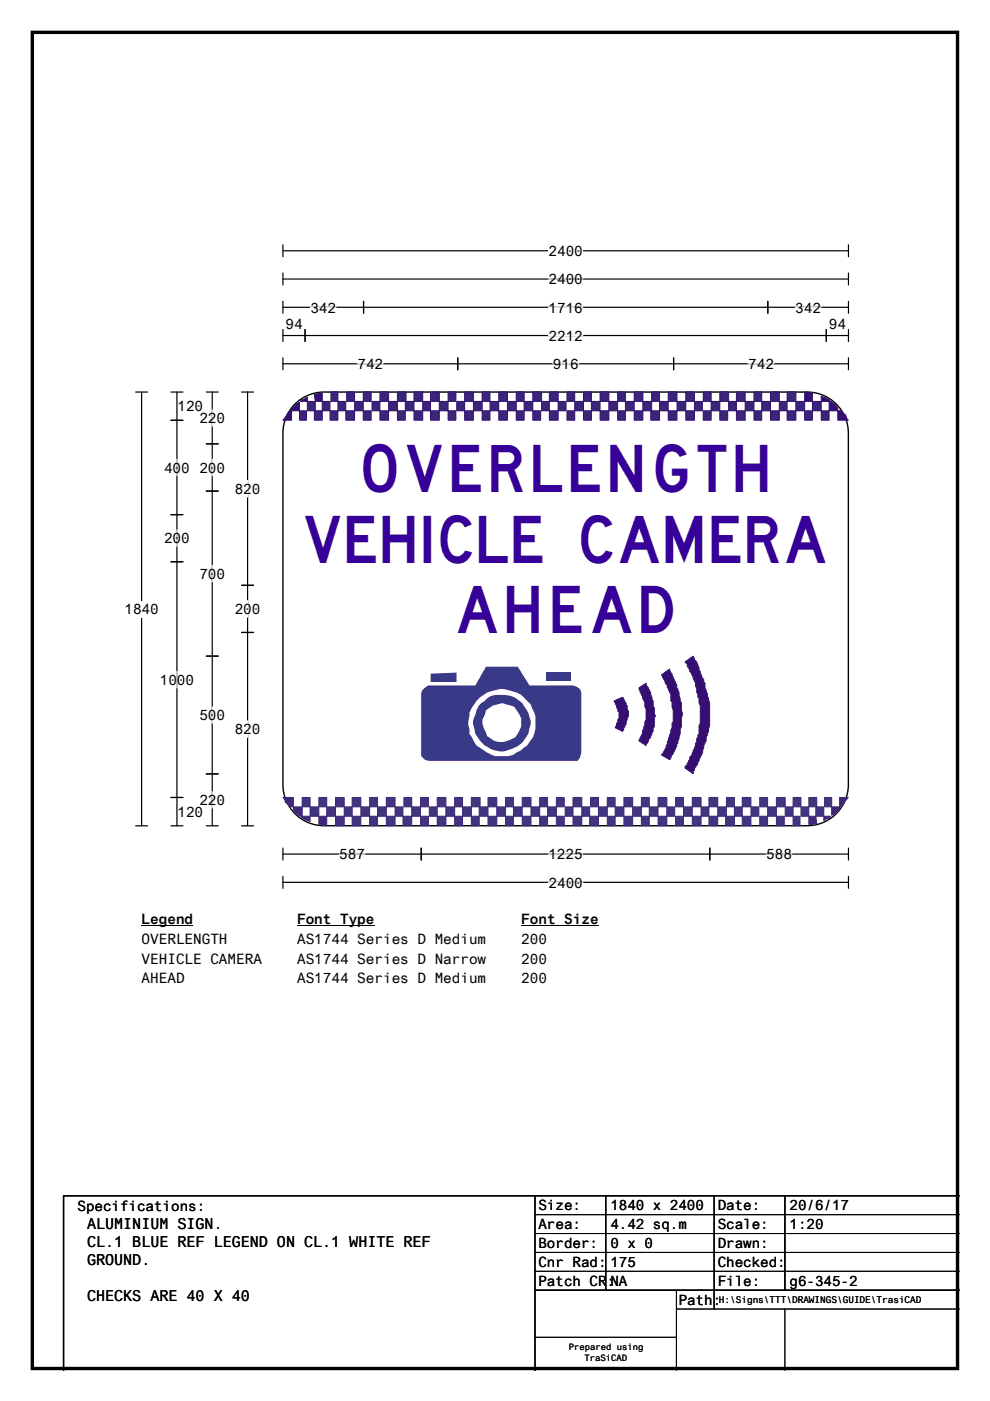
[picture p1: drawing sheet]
<svg xmlns="http://www.w3.org/2000/svg" width="210mm" height="297mm" viewBox="0 0 210 297" stroke-linecap="round" stroke-linejoin="round" font-family="sans-serif">
<path d="M6.9 6.9h196.2v283.3h-196.2z" fill="none" stroke="#000" stroke-width=".72"/>
<path d="M60 53.2h120M60 51.9v2.5M180 51.9v2.5" fill="none" stroke="#000" stroke-width=".25"/>
<path d="M116.3 51.4h7.3v3.5h-7.3z" fill="#fff"/>
<g fill="none" stroke="#000" stroke-width=".25">
<path d="M60 59.2h120M60 57.9v2.5M180 57.9v2.5M60 63.9v2.5M60 69.9v2.5M60 75.9v2.5M60 65.2h120M60 71.1h120M60 77.1h120M64.7 69.9v2.5M77.1 63.9v2.5M97.1 75.9v2.5"/>
<path d="M142.9 75.9v2.5M162.9 63.9v2.5M175.3 69.9v2.5M180 69.9v2.5M180 75.9v2.5M180 63.9v2.5M28.8 83.1h2.5M30 83.1v92M28.8 175.1h2.5M60 179.8v2.6M89.3 179.8v2.6M150.6 179.8v2.6"/>
<path d="M180 179.8v2.6M60 185.8v2.5M60 181.1h120M60 187.1h120M180 185.8v2.5"/>
</g>
<path d="M116.3 59.2h7.3M65.8 65.2h5.5M75.8 77.1h5.5M116.3 65.2h7.3M116.3 71.1h7.3M117.3 77.1h5.4M158.7 77.1h5.4M168.7 65.2h5.4M71.9 181.1h5.5M116.3 181.1h7.3M116.3 187.1h7.3M162.5 181.1h5.5" fill="none" stroke="#fff" stroke-width=".25"/>
<path d="M26.4 127.4h7.3v3.5h-7.3z" fill="#fff"/>
<g fill="none" stroke="#000" stroke-width=".25">
<path d="M36.3 83.1h2.5M36.3 89.1h2.5M37.5 83.1v92M43.8 83.1h2.5M43.8 94.1h2.5M45 83.1v92M51.2 83.1h2.6M52.5 83.1v92M36.3 109.1h2.5M36.3 119.1h2.5M43.8 104.1h2.5M43.8 139.1h2.5"/>
<path d="M51.2 124.1h2.6M51.2 134.1h2.6M36.3 169.1h2.5M36.3 175.1h2.5M43.8 175.1h2.5M43.8 164.1h2.5M51.2 175.1h2.6"/>
</g>
<path d="M37.5 97.4v3.5M45 86.9v3.5M45 97.4v3.5M37.5 112.4v3.5M45 119.9v3.5M52.5 101.9v3.5M52.5 127.3v3.6M37.5 142.3v3.5M45 149.9v3.4M52.5 152.8v3.5M45 167.9v3.4" fill="none" stroke="#fff" stroke-width=".25"/>
<path d="M30 193.1h11v3.5h-11z" fill="#fff"/>
<path d="M30 196.2h11" fill="none" stroke="#000" stroke-width=".21"/>
<path d="M63 193.1h16.4v3.5h-16.4z" fill="#fff"/>
<path d="M63 196.2h16.4" fill="none" stroke="#000" stroke-width=".21"/>
<path d="M110.6 193.1h16.3v3.5h-16.3z" fill="#fff"/>
<path d="M110.6 196.2h16.3" fill="none" stroke="#000" stroke-width=".21"/>
<g fill="#fff">
<path d="M30 197.3h18.2v3.4h-18.2z"/>
<path d="M63 197.3h40.1v3.4h-40.1z"/>
<path d="M110.6 197.3h5.4v3.4h-5.4z"/>
<path d="M30 201.4h25.5v3.5h-25.5z"/>
<path d="M63 201.4h40.1v3.5h-40.1z"/>
<path d="M110.6 201.4h5.4v3.5h-5.4z"/>
<path d="M30 205.6h9.1v3.5h-9.1z"/>
<path d="M63 205.6h40.1v3.5h-40.1z"/>
<path d="M110.6 205.6h5.4v3.5h-5.4z"/>
</g>
<path d="M62.6 85.7a8.7 8.7 0 0 1 6.1-2.6h102.5a8.7 8.7 0 0 1 8.7 8.7v74.5a8.7 8.7 0 0 1-8.7 8.8h-102.5a8.7 8.7 0 0 1-8.7-8.8v-74.5a8.7 8.7 0 0 1 2.6-6.1z" fill-rule="evenodd" fill="#fff" stroke="#fff" stroke-width=".21"/>
<path d="M62.6 85.7a8.7 8.7 0 0 1 6.1-2.6h102.5a8.7 8.7 0 0 1 8.7 8.7v74.5a8.7 8.7 0 0 1-8.7 8.8h-102.5a8.7 8.7 0 0 1-8.7-8.8v-74.5a8.7 8.7 0 0 1 2.6-6.1z" fill="none" stroke="#000" stroke-width=".3"/>
<g fill="#3b2578" stroke="#340e70" stroke-width=".21">
<path d="M70.2 83.1h1.5v2h-1.5z" fill-rule="evenodd"/>
<path d="M73.5 83.1h1.7v2h-1.7z" fill-rule="evenodd"/>
<path d="M77 83.1h1.7v2h-1.7z" fill-rule="evenodd"/>
<path d="M80.6 83.1h1.8v2h-1.8z" fill-rule="evenodd"/>
<path d="M84.3 83.1h1.8v2h-1.8z" fill-rule="evenodd"/>
<path d="M87.8 83.1h1.9v2h-1.9z" fill-rule="evenodd"/>
<path d="M91.3 83.1h1.9v2h-1.9z" fill-rule="evenodd"/>
<path d="M95 83.1h1.7v2h-1.7z" fill-rule="evenodd"/>
<path d="M98.6 83.1h1.8v2h-1.8z" fill-rule="evenodd"/>
<path d="M102.3 83.1h1.6v2h-1.6z" fill-rule="evenodd"/>
<path d="M105.8 83.1h1.8v2h-1.8z" fill-rule="evenodd"/>
<path d="M109.5 83.1h1.7v2h-1.7z" fill-rule="evenodd"/>
<path d="M113 83.1h1.9v2h-1.9z" fill-rule="evenodd"/>
<path d="M116.5 83.1h1.9v2h-1.9z" fill-rule="evenodd"/>
<path d="M120.2 83.1h1.7v2h-1.7z" fill-rule="evenodd"/>
<path d="M123.8 83.1h1.6v2h-1.6z" fill-rule="evenodd"/>
<path d="M127.3 83.1h1.8v2h-1.8z" fill-rule="evenodd"/>
<path d="M131 83.1h1.7v2h-1.7z" fill-rule="evenodd"/>
<path d="M134.5 83.1h1.9v2h-1.9z" fill-rule="evenodd"/>
<path d="M138.2 83.1h1.7v2h-1.7z" fill-rule="evenodd"/>
<path d="M141.7 83.1h1.9v2h-1.9z" fill-rule="evenodd"/>
<path d="M145.5 83.1h1.8v2h-1.8z" fill-rule="evenodd"/>
<path d="M149.2 83.1h1.6v2h-1.6z" fill-rule="evenodd"/>
<path d="M152.7 83.1h1.8v2h-1.8z" fill-rule="evenodd"/>
<path d="M156.2 83.1h1.9v2h-1.9z" fill-rule="evenodd"/>
<path d="M159.9 83.1h1.7v2h-1.7z" fill-rule="evenodd"/>
<path d="M163.4 83.1h1.9v2h-1.9z" fill-rule="evenodd"/>
<path d="M166.9 83.1h1.9v2h-1.9z" fill-rule="evenodd"/>
<path d="M65.2 85.1h1.7v2h-1.7z" fill-rule="evenodd"/>
<path d="M68.3 85.1h1.7v2h-1.7z" fill-rule="evenodd"/>
<path d="M75.2 85.1h1.8v2h-1.8z" fill-rule="evenodd"/>
<path d="M78.9 85.1h1.7v2h-1.7z" fill-rule="evenodd"/>
<path d="M82.4 85.1h1.9v2h-1.9z" fill-rule="evenodd"/>
<path d="M86 85.1h1.8v2h-1.8z" fill-rule="evenodd"/>
<path d="M89.7 85.1h1.6v2h-1.6z" fill-rule="evenodd"/>
<path d="M93.2 85.1h1.8v2h-1.8z" fill-rule="evenodd"/>
<path d="M96.9 85.1h1.7v2h-1.7z" fill-rule="evenodd"/>
<path d="M100.4 85.1h1.9v2h-1.9z" fill-rule="evenodd"/>
<path d="M103.9 85.1h1.9v2h-1.9z" fill-rule="evenodd"/>
<path d="M107.6 85.1h1.9v2h-1.9z" fill-rule="evenodd"/>
<path d="M111.2 85.1h1.8v2h-1.8z" fill-rule="evenodd"/>
<path d="M114.9 85.1h1.6v2h-1.6z" fill-rule="evenodd"/>
<path d="M118.4 85.1h1.7v2h-1.7z" fill-rule="evenodd"/>
<path d="M121.9 85.1h1.9v2h-1.9z" fill-rule="evenodd"/>
<path d="M125.4 85.1h1.9v2h-1.9z" fill-rule="evenodd"/>
<path d="M129.1 85.1h1.9v2h-1.9z" fill-rule="evenodd"/>
<path d="M132.7 85.1h1.8v2h-1.8z" fill-rule="evenodd"/>
<path d="M136.4 85.1h1.8v2h-1.8z" fill-rule="evenodd"/>
<path d="M139.9 85.1h1.8v2h-1.8z" fill-rule="evenodd"/>
<path d="M143.6 85.1h1.9v2h-1.9z" fill-rule="evenodd"/>
<path d="M147.3 85.1h1.7v2h-1.7z" fill-rule="evenodd"/>
<path d="M150.8 85.1h1.9v2h-1.9z" fill-rule="evenodd"/>
<path d="M154.5 85.1h1.7v2h-1.7z" fill-rule="evenodd"/>
<path d="M158.1 85.1h1.8v2h-1.8z" fill-rule="evenodd"/>
<path d="M161.6 85.1h1.8v2h-1.8z" fill-rule="evenodd"/>
<path d="M165.3 85.1h1.6v2h-1.6z" fill-rule="evenodd"/>
<path d="M168.8 85.1h1.9v2h-1.9z" fill-rule="evenodd"/>
<path d="M172.3 85.1h1.9v2h-1.9z" fill-rule="evenodd"/>
<path d="M63.5 87.1h1.5v2h-1.5z" fill-rule="evenodd"/>
<path d="M66.7 87.1h1.6v2h-1.6z" fill-rule="evenodd"/>
<path d="M70 87.1h1.7v2h-1.7z" fill-rule="evenodd"/>
<path d="M73.3 87.1h1.9v2h-1.9z" fill-rule="evenodd"/>
<path d="M77 87.1h1.7v2h-1.7z" fill-rule="evenodd"/>
<path d="M80.6 87.1h1.8v2h-1.8z" fill-rule="evenodd"/>
<path d="M84.3 87.1h1.7v2h-1.7z" fill-rule="evenodd"/>
<path d="M87.8 87.1h1.9v2h-1.9z" fill-rule="evenodd"/>
<path d="M91.3 87.1h1.9v2h-1.9z" fill-rule="evenodd"/>
<path d="M95 87.1h1.7v2h-1.7z" fill-rule="evenodd"/>
<path d="M98.6 87.1h1.8v2h-1.8z" fill-rule="evenodd"/>
<path d="M102.3 87.1h1.6v2h-1.6z" fill-rule="evenodd"/>
<path d="M105.8 87.1h1.8v2h-1.8z" fill-rule="evenodd"/>
<path d="M109.5 87.1h1.7v2h-1.7z" fill-rule="evenodd"/>
<path d="M113 87.1h1.7v2h-1.7z" fill-rule="evenodd"/>
<path d="M116.5 87.1h1.9v2h-1.9z" fill-rule="evenodd"/>
<path d="M120.2 87.1h1.7v2h-1.7z" fill-rule="evenodd"/>
<path d="M123.8 87.1h1.6v2h-1.6z" fill-rule="evenodd"/>
<path d="M127.3 87.1h1.8v2h-1.8z" fill-rule="evenodd"/>
<path d="M131 87.1h1.7v2h-1.7z" fill-rule="evenodd"/>
<path d="M134.5 87.1h1.9v2h-1.9z" fill-rule="evenodd"/>
<path d="M138 87.1h1.9v2h-1.9z" fill-rule="evenodd"/>
<path d="M141.7 87.1h1.9v2h-1.9z" fill-rule="evenodd"/>
<path d="M145.5 87.1h1.8v2h-1.8z" fill-rule="evenodd"/>
<path d="M149.2 87.1h1.6v2h-1.6z" fill-rule="evenodd"/>
<path d="M152.7 87.1h1.6v2h-1.6z" fill-rule="evenodd"/>
<path d="M156.2 87.1h1.9v2h-1.9z" fill-rule="evenodd"/>
<path d="M159.9 87.1h1.7v2h-1.7z" fill-rule="evenodd"/>
<path d="M163.4 87.1h1.9v2h-1.9z" fill-rule="evenodd"/>
<path d="M166.9 87.1h1.9v2h-1.9z" fill-rule="evenodd"/>
<path d="M170.7 87.1h1.6v2h-1.6z" fill-rule="evenodd"/>
<path d="M174.2 87.1h1.7v2h-1.7z" fill-rule="evenodd"/>
<path d="M71.7 85.1h1.6v2h-1.6z" fill-rule="evenodd"/>
</g>
<g fill="#340e70" stroke="#340e70" stroke-width=".21">
<path d="M61.5 87.1h.3v2h-1.8z" fill-rule="evenodd"/>
<path d="M61.8 86.7l1.2-1.2 .5-.2v1.8h-1.7z" fill-rule="evenodd"/>
<path d="M64.1 84.7h.4l.7-.5v.9h-1.5z" fill-rule="evenodd"/>
<path d="M66.7 83.5l1.6-.2v1.8h-1.4z" fill-rule="evenodd"/>
<path d="M170.7 83.1l1.6 .2v1.8h-1.6z" fill-rule="evenodd"/>
<path d="M174.2 84l1.8 .9-.1 .2h-1.7z" fill-rule="evenodd"/>
<path d="M175.9 85.1h.3l.6 .4a1.65 1.65 0 0 1 .9 1.6h-1.8z" fill-rule="evenodd"/>
<path d="M177.7 87.1h.7l1 .9 .2 .6 .3 .5h-2.2z" fill-rule="evenodd"/>
</g>
<g fill="#423580" stroke="#402679" stroke-width=".21">
<path d="M168.2 173.1h1.5v2h-1.5z" fill-rule="evenodd"/>
<path d="M164.7 173.1h1.6v2h-1.6z" fill-rule="evenodd"/>
<path d="M161.1 173.1h1.7v2h-1.7z" fill-rule="evenodd"/>
<path d="M157.4 173.1h1.9v2h-1.9z" fill-rule="evenodd"/>
<path d="M153.9 173.1h1.9v2h-1.9z" fill-rule="evenodd"/>
<path d="M150.4 173.1h1.8v2h-1.8z" fill-rule="evenodd"/>
<path d="M146.8 173.1h1.9v2h-1.9z" fill-rule="evenodd"/>
<path d="M143.3 173.1h1.7v2h-1.7z" fill-rule="evenodd"/>
<path d="M139.6 173.1h1.8v2h-1.8z" fill-rule="evenodd"/>
<path d="M136 173.1h1.7v2h-1.7z" fill-rule="evenodd"/>
<path d="M132.3 173.1h1.9v2h-1.9z" fill-rule="evenodd"/>
<path d="M128.8 173.1h1.7v2h-1.7z" fill-rule="evenodd"/>
<path d="M125.1 173.1h1.8v2h-1.8z" fill-rule="evenodd"/>
<path d="M121.5 173.1h1.9v2h-1.9z" fill-rule="evenodd"/>
<path d="M118 173.1h1.7v2h-1.7z" fill-rule="evenodd"/>
<path d="M114.5 173.1h1.6v2h-1.6z" fill-rule="evenodd"/>
<path d="M110.8 173.1h1.8v2h-1.8z" fill-rule="evenodd"/>
<path d="M107.2 173.1h1.7v2h-1.7z" fill-rule="evenodd"/>
<path d="M103.5 173.1h1.9v2h-1.9z" fill-rule="evenodd"/>
<path d="M100 173.1h1.6v2h-1.6z" fill-rule="evenodd"/>
<path d="M96.4 173.1h1.7v2h-1.7z" fill-rule="evenodd"/>
<path d="M92.7 173.1h1.9v2h-1.9z" fill-rule="evenodd"/>
<path d="M89.2 173.1h1.7v2h-1.7z" fill-rule="evenodd"/>
<path d="M85.5 173.1h1.8v2h-1.8z" fill-rule="evenodd"/>
<path d="M81.9 173.1h1.9v2h-1.9z" fill-rule="evenodd"/>
<path d="M78.4 173.1h1.7v2h-1.7z" fill-rule="evenodd"/>
<path d="M74.7 173.1h1.8v2h-1.8z" fill-rule="evenodd"/>
<path d="M71.2 173.1h1.8v2h-1.8z" fill-rule="evenodd"/>
<path d="M173 171.1h1.7v2h-1.7z" fill-rule="evenodd"/>
<path d="M169.9 171.1h1.7v2h-1.7z" fill-rule="evenodd"/>
<path d="M162.8 171.1h1.9v2h-1.9z" fill-rule="evenodd"/>
<path d="M159.3 171.1h1.7v2h-1.7z" fill-rule="evenodd"/>
<path d="M155.8 171.1h1.6v2h-1.6z" fill-rule="evenodd"/>
<path d="M152.2 171.1h1.9v2h-1.9z" fill-rule="evenodd"/>
<path d="M148.7 171.1h1.7v2h-1.7z" fill-rule="evenodd"/>
<path d="M145 171.1h1.8v2h-1.8z" fill-rule="evenodd"/>
<path d="M141.4 171.1h1.7v2h-1.7z" fill-rule="evenodd"/>
<path d="M137.7 171.1h1.9v2h-1.9z" fill-rule="evenodd"/>
<path d="M134.2 171.1h1.8v2h-1.8z" fill-rule="evenodd"/>
<path d="M130.5 171.1h1.8v2h-1.8z" fill-rule="evenodd"/>
<path d="M126.9 171.1h1.9v2h-1.9z" fill-rule="evenodd"/>
<path d="M123.4 171.1h1.7v2h-1.7z" fill-rule="evenodd"/>
<path d="M119.9 171.1h1.6v2h-1.6z" fill-rule="evenodd"/>
<path d="M116.1 171.1h1.9v2h-1.9z" fill-rule="evenodd"/>
<path d="M112.6 171.1h1.9v2h-1.9z" fill-rule="evenodd"/>
<path d="M108.9 171.1h1.9v2h-1.9z" fill-rule="evenodd"/>
<path d="M105.4 171.1h1.8v2h-1.8z" fill-rule="evenodd"/>
<path d="M101.6 171.1h1.9v2h-1.9z" fill-rule="evenodd"/>
<path d="M98.1 171.1h1.9v2h-1.9z" fill-rule="evenodd"/>
<path d="M94.6 171.1h1.8v2h-1.8z" fill-rule="evenodd"/>
<path d="M91.1 171.1h1.6v2h-1.6z" fill-rule="evenodd"/>
<path d="M87.3 171.1h1.9v2h-1.9z" fill-rule="evenodd"/>
<path d="M83.8 171.1h1.7v2h-1.7z" fill-rule="evenodd"/>
<path d="M80.1 171.1h1.8v2h-1.8z" fill-rule="evenodd"/>
<path d="M76.5 171.1h1.9v2h-1.9z" fill-rule="evenodd"/>
<path d="M73 171.1h1.7v2h-1.7z" fill-rule="evenodd"/>
<path d="M69.3 171.1h1.9v2h-1.9z" fill-rule="evenodd"/>
<path d="M65.8 171.1h1.8v2h-1.8z" fill-rule="evenodd"/>
<path d="M174.9 169.1h1.5v2h-1.5z" fill-rule="evenodd"/>
<path d="M171.6 169.1h1.6v2h-1.6z" fill-rule="evenodd"/>
<path d="M168.2 169.1h1.7v2h-1.7z" fill-rule="evenodd"/>
<path d="M164.7 169.1h1.8v2h-1.8z" fill-rule="evenodd"/>
<path d="M161.1 169.1h1.7v2h-1.7z" fill-rule="evenodd"/>
<path d="M157.4 169.1h1.9v2h-1.9z" fill-rule="evenodd"/>
<path d="M154.1 169.1h1.7v2h-1.7z" fill-rule="evenodd"/>
<path d="M150.4 169.1h1.8v2h-1.8z" fill-rule="evenodd"/>
<path d="M146.8 169.1h1.9v2h-1.9z" fill-rule="evenodd"/>
<path d="M143.3 169.1h1.7v2h-1.7z" fill-rule="evenodd"/>
<path d="M139.6 169.1h1.8v2h-1.8z" fill-rule="evenodd"/>
<path d="M136 169.1h1.7v2h-1.7z" fill-rule="evenodd"/>
<path d="M132.3 169.1h1.9v2h-1.9z" fill-rule="evenodd"/>
<path d="M128.8 169.1h1.7v2h-1.7z" fill-rule="evenodd"/>
<path d="M125.3 169.1h1.6v2h-1.6z" fill-rule="evenodd"/>
<path d="M121.5 169.1h1.9v2h-1.9z" fill-rule="evenodd"/>
<path d="M118 169.1h1.7v2h-1.7z" fill-rule="evenodd"/>
<path d="M114.5 169.1h1.6v2h-1.6z" fill-rule="evenodd"/>
<path d="M110.8 169.1h1.8v2h-1.8z" fill-rule="evenodd"/>
<path d="M107.2 169.1h1.7v2h-1.7z" fill-rule="evenodd"/>
<path d="M103.5 169.1h1.9v2h-1.9z" fill-rule="evenodd"/>
<path d="M100 169.1h1.8v2h-1.8z" fill-rule="evenodd"/>
<path d="M96.4 169.1h1.7v2h-1.7z" fill-rule="evenodd"/>
<path d="M92.7 169.1h1.9v2h-1.9z" fill-rule="evenodd"/>
<path d="M89.2 169.1h1.7v2h-1.7z" fill-rule="evenodd"/>
<path d="M85.7 169.1h1.6v2h-1.6z" fill-rule="evenodd"/>
</g>
<path d="M81.9 169.1h1.9v2h-1.9z" fill="#423580"/>
<path d="M81.9 169.1h1.9v2h-1.9z" fill="none" stroke="#402679" stroke-width=".21"/>
<g fill="#423580" stroke="#402679" stroke-width=".21">
<path d="M78.4 169.1h1.7v2h-1.7z" fill-rule="evenodd"/>
<path d="M74.7 169.1h1.8v2h-1.8z" fill-rule="evenodd"/>
<path d="M71.2 169.1h1.8v2h-1.8z" fill-rule="evenodd"/>
<path d="M67.6 169.1h1.7v2h-1.7z" fill-rule="evenodd"/>
<path d="M64.1 169.1h1.7v2h-1.7z" fill-rule="evenodd"/>
<path d="M166.5 171.1h1.7v2h-1.7z" fill-rule="evenodd"/>
</g>
<g fill="#402679" stroke="#402679" stroke-width=".21">
<path d="M178.1 169.1h1.8l-1.5 2h-.3z" fill-rule="evenodd"/>
<path d="M176.4 171.1h1.7v.4l-1.1 1.1-.6 .2z" fill-rule="evenodd"/>
<path d="M174.7 173.1h1.5l-.4 .4h-.3l-.8 .4z" fill-rule="evenodd"/>
<path d="M171.6 173.1h1.4l.2 1.5-1.6 .2z" fill-rule="evenodd"/>
<path d="M67.6 173.1h1.7v2l-1.7-.3z" fill-rule="evenodd"/>
<path d="M64.1 173.1h1.7v1.1l-1.9-.9z" fill-rule="evenodd"/>
<path d="M62.2 171.1h1.9v2h-.4l-.7-.5-.8-.9z" fill-rule="evenodd"/>
<path d="M60 169.1h2.2v2h-.7l-.9-.9-.2-.7z" fill-rule="evenodd"/>
</g>
<path d="M101.1 146.1l.7-.5a6.2 6.2 0 0 1 6-1.8l1.8 .5 1 .5 .5 .8 1.5 1.2a8.6 8.6 0 0 1 1 5.5l-.5 1.5-1.3 1.8-.7 .5a6.2 6.2 0 0 1-6.8 1.5l-1-.3-.7-.7-.8-.3a7.1 7.1 0 0 1-2.5-5.5l.3 1.5-.3-1 .3-2.7z" fill-rule="evenodd" fill="#ce6c1b"/>
<path d="M102.1 146.6l1.2-1 .8-.3a5.6 5.6 0 0 1 7.5 2.5l.5 .8 .5 2a5.9 5.9 0 0 1-2.3 4.7l-.7 .8-1.8 .4a5.1 5.1 0 0 1-5-.9l-1-.8-1-1.7-.2-1a3.3 3.3 0 0 1 .2-3l.3-1z" fill-rule="evenodd" fill="#fff"/>
<path d="M103.8 147.6a4.2 4.2 0 0 1 4.8-.4 4.2 4.2 0 0 1 2 4.4l-.8 1.7-.5 .5-1.7 1h-1.8l-1.7-.5-.8-.7-.2-.8a3.1 3.1 0 0 1-.3-3.7l.3-.8z" fill-rule="evenodd" fill="#ce6c1b"/>
<path d="M89.6 146.3l1.2-1h10l2.3-3.9h6.7l2.5 3.9h9.3l.7 .3 .7 .5 .3 .7v12.8l-.3 1-.4 .7h-31.8l-.7-.2-.8-.8v-13.5z" fill-rule="evenodd" fill="#383987"/>
<path d="M101.8 147.8a7.4 7.4 0 0 1 5.6-1.6l1.3 .4a5.1 5.1 0 0 1 3.1 2 6.6 6.6 0 0 1 .5 8.7l-.5 .8-1.2 1-1.8 1-1 .2a6.9 6.9 0 0 1-6-1.7l-.7-.5-1.5-2.5v-1l-.3-1v-.3l.3 1.3-.3-1 .3-2.5a11.8 11.8 0 0 1 2.2-3.3z" fill-rule="evenodd" fill="#fff"/>
<path d="M102.1 149.1l.7-.5a3.1 3.1 0 0 1 3-1.3h.7a5.9 5.9 0 0 1 5.8 4.8l.3 .7a6.3 6.3 0 0 1-3.8 5.9l-.7 .2a5.6 5.6 0 0 1-6.8-2.6l-.5-.7-.2-1.3a2.78 2.78 0 0 1 .2-2.7l.3-1 .5-1z" fill-rule="evenodd" fill="#383987"/>
<path d="M103.1 150.6a5.6 5.6 0 0 1 3.5-1.5l2.5 .7 .5 .8a3.7 3.7 0 0 1 .2 5l-.5 .7a5.7 5.7 0 0 1-4.5 .8l-1.5-1-.2-.8a3.1 3.1 0 0 1-.3-3.7z" fill-rule="evenodd" fill="#fff"/>
<path d="M91.3 142.8l5.5-.2v2h-5.5z" fill-rule="evenodd" fill="#383987"/>
<path d="M115.8 142.6h5.3v1.7h-5.3z" fill="#383987"/>
<g fill="#340e70" stroke="#340e70" stroke-width=".21">
<path d="M130.3 148.6l1.7-.8 .8 1.3v.5h.2v.7l.3 .5v1l-.5 1.3v.5l-.5 .7v.5h-.3v.3l-1.5-.8v-.2l.3-.3v-.5l.2-.2v-.5l.3-.3v-1.5h-.3v-.5l-.2-.2v-.5l-.3-.3z" fill-rule="evenodd"/>
<path d="M135.5 145.8l1.5-1v.3l1 1.7 .3 1.5 .2 .3v1.2l.3 .3v1.2l.2 .5-.2 .3v2l-.3 .2v.8l-.2 .2-.3 1-.5 .5v.3l-.5 .7v.3l-1.5-1 .3-.8 .5-.7v-.8l.2-.2v-.5l.3-.3v-.7l.2-.5v-2.3l-.2-.5v-1l-.5-.7v-.5l-.5-.8z" fill-rule="evenodd"/>
<path d="M140.3 143.1l1.7-1.3 .3 .8 .2 .2 .3 1 .7 1.3v.7l.3 .3 .2 .7v.8l.5 1.5v1.5l.3 .7-.3 1v1.8l-.2 .5v1l-.5 1.5v.5l-.3 .2v.5l-.5 .8-.2 .7-.8 1.3-1.7-1 .5-.5 .2-.8 .3-.2v-.5l.2-.3v-.5l.8-2v-.5l.2-.5v-1l.3-.2v-2.5l-.3-.8v-1l-.2-.2v-1.5l-.5-.8v-.5h-.3v-.5l-.2-.2-.3-.8z" fill-rule="evenodd"/>
<path d="M145.3 140.3l1.7-1.2 .3 .7 .5 .5 .5 1.3v.5l.2 .2v.5l.8 1.3v.5l.2 .2v1l.5 1.3v.5l.5 1.5v4.7l-.2 1.3-.5 1.2v.8l-.5 1-.3 1.5-1.2 2.7-.8 1.3v.5l-1.7-1.3v-.2l.5-.5 .2-.8 .3-.2v-.5l.5-.5 .2-1 .3-.3 .2-.7v-.5l.3-.3v-.7l.2-.3v-.5l.3-.2v-1.8l.2-.5v-3.7l-.2-.5v-1l-.3-.3v-.7l-.2-.3v-1l-.3-.2v-.8l-1.5-3.2-.2-.2v-.6z" fill-rule="evenodd"/>
</g>
<path d="M113.5 253.5v37M128.5 253.5v20M151.5 253.5v24M166.5 253.5v20M203.5 253.5h-190v37M113.5 273.5h90" fill="none" stroke="#000" stroke-width=".3"/>
<path d="M113.5 257.5h90M113.5 261.5h90M113.5 265.5h90M113.5 269.5h90M143.5 273.5v17M143.5 277.5h60M166.5 277.5v13M113.5 283.5h30" fill="none" stroke="#000" stroke-width=".21"/>
<g font-size="10" fill="#37009b">
<text x="77.1" y="104.3">OVERLENGTH</text>
<text x="64.7" y="119.3">VEHICLE CAMERA</text>
<text x="97.1" y="134.3">AHEAD</text>
</g>
<g font-size="3.2">
<text x="18.5" y="260.5">ALUMINIUM SIGN.</text>
<text x="18.5" y="264.4">CL.1 BLUE REF LEGEND ON CL.1 WHITE REF</text>
<text x="18.5" y="268.2">GROUND.</text>
<text x="18.5" y="275.9">CHECKS ARE 40 X 40</text>
</g>
<g font-size="3">
<text x="116.3" y="54.3">2400</text>
<text x="116.3" y="60.3">2400</text>
<text x="60.5" y="69.8">94</text>
<text x="65.8" y="66.3">342</text>
<text x="116.3" y="66.3">1716</text>
<text x="168.7" y="66.3">342</text>
<text x="175.8" y="69.8">94</text>
<text x="116.3" y="72.3">2212</text>
<text x="75.8" y="78.3">742</text>
<text x="117.3" y="78.3">916</text>
<text x="158.7" y="78.3">742</text>
<text x="37.6" y="87.2">120</text>
<text x="42.3" y="89.7">220</text>
<text x="34.8" y="100.2">400</text>
<text x="42.3" y="100.2">200</text>
<text x="49.8" y="104.7">820</text>
<text x="34.8" y="115.2">200</text>
<text x="42.3" y="122.7">700</text>
<text x="26.4" y="130.2">1840</text>
<text x="49.8" y="130.2">200</text>
<text x="33.9" y="145.2">1000</text>
<text x="42.3" y="152.7">500</text>
<text x="49.8" y="155.7">820</text>
<text x="37.6" y="173.2">120</text>
<text x="42.3" y="170.7">220</text>
<text x="71.9" y="182.2">587</text>
<text x="116.3" y="182.2">1225</text>
<text x="162.5" y="182.2">588</text>
<text x="116.3" y="188.2">2400</text>
<text x="30" y="195.9">Legend</text>
<text x="63" y="195.9">Font Type</text>
<text x="110.6" y="195.9">Font Size</text>
<text x="30" y="200.1">OVERLENGTH</text>
<text x="63" y="200.1">AS1744 Series D Medium</text>
<text x="110.6" y="200.1">200</text>
<text x="30" y="204.3">VEHICLE CAMERA</text>
<text x="30" y="208.5">AHEAD</text>
<text x="63" y="204.3">AS1744 Series D Narrow</text>
<text x="63" y="208.5">AS1744 Series D Medium</text>
<text x="110.6" y="204.3">200</text>
<text x="110.6" y="208.5">200</text>
<text x="16.5" y="256.9">Specifications:</text>
<text x="114.2" y="256.6">Size:</text>
<text x="129.5" y="256.6">1840 x 2400</text>
<text x="152.2" y="256.6">Date:</text>
<text x="167.5" y="256.6">20/6/17</text>
<text x="114.2" y="260.6">Area:</text>
<text x="129.5" y="260.6">4.42 sq.m</text>
<text x="152.2" y="260.6">Scale:</text>
<text x="167.5" y="260.6">1:20</text>
<text x="114.2" y="264.6">Border:</text>
<text x="114.2" y="268.6">Cnr Rad:</text>
<text x="129.5" y="264.6">0 x 0</text>
<text x="129.5" y="268.6">175</text>
<text x="152.2" y="264.6">Drawn:</text>
<text x="152.2" y="268.6">Checked:</text>
<text x="114.2" y="272.6">Patch CR:NA</text>
<text x="152.2" y="272.6">File:</text>
<text x="167.5" y="272.6">g6-345-2</text>
<text x="144" y="276.6">Path:</text>
</g>
<text font-size="2" x="152.5" y="276.2">H:\Signs\TTT\DRAWINGS\GUIDE\TrasiCAD</text>
<g font-size="1.9">
<text x="120.6" y="286.3">Prepared using</text>
<text x="124" y="288.6">TraSiCAD</text>
</g>
</svg>
